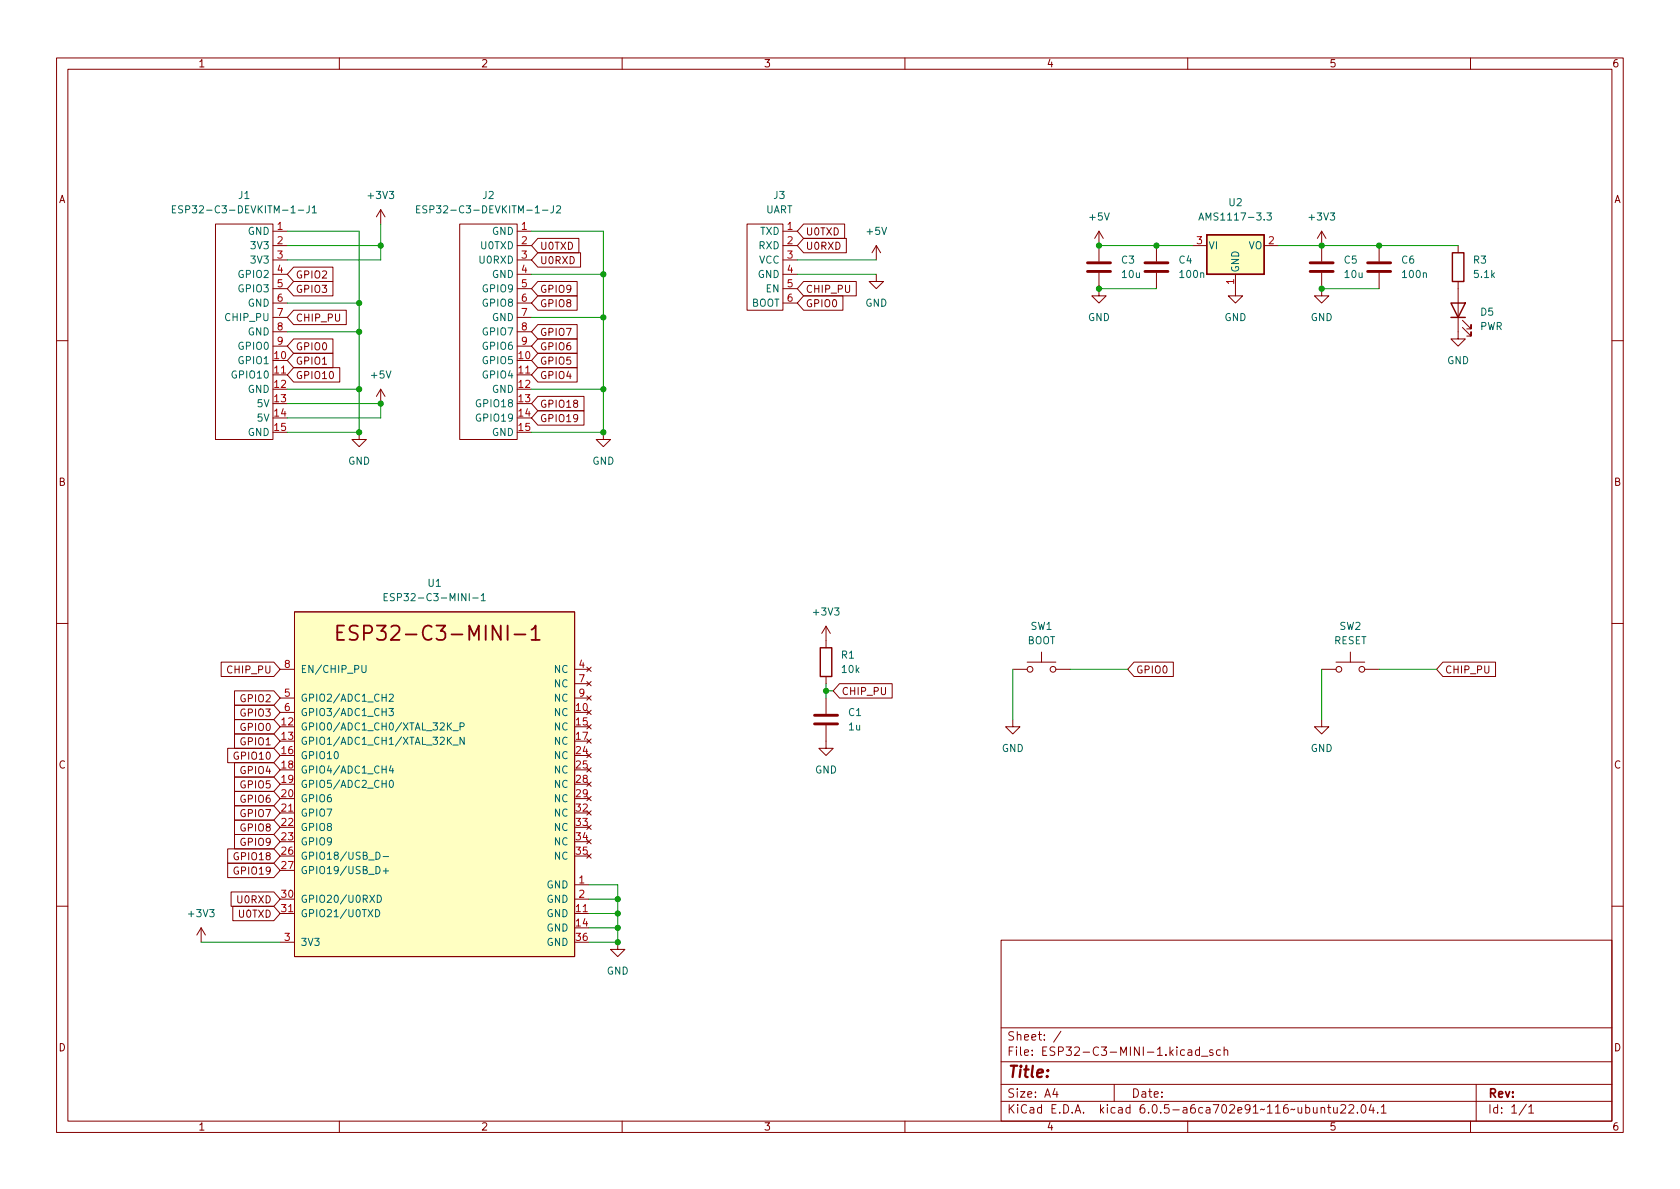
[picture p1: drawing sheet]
<svg xmlns="http://www.w3.org/2000/svg" width="297mm" height="210mm" viewBox="0 0 297 210" stroke-linecap="round" stroke-linejoin="round" font-family="sans-serif">
<g fill="none" stroke="#840000" stroke-width=".18">
<path d="M10 10.2h277v190.1h-277zM12 12.2h273v186.1h-273zM60 10.2v2M110 10.2v2M160 10.2v2M210 10.2v2M260 10.2v2M38.1 39.6h10.2v38.1h-10.2zM67.3 37.1v2.5M67.3 37.1l-.8 1.2M67.3 37.1l.8 1.2M81.3 39.6h10.1v38.1h-10.1z"/>
<path d="M132.1 39.6h6.3v15.3h-6.3zM142.1 39.6h7.2v2.6h-7.2l-1.1-1.3zM48.3 40.9h2.5M48.3 43.4h2.5M48.3 46h2.5M48.3 48.5h2.5M48.3 51h2.5M48.3 53.6h2.5M48.3 56.1h2.5M48.3 58.7h2.5M51.9 54.9h9.3v2.5h-9.3l-1.1-1.3zM51.9 59.9h7v2.6h-7l-1.1-1.3z"/>
<path d="M51.9 47.2h7v2.6h-7l-1.1-1.3zM51.9 49.8h7v2.5h-7l-1.1-1.3zM91.4 40.9h2.6M91.4 43.4h2.6M91.4 46h2.6M91.4 48.5h2.6M91.4 51h2.6M91.4 53.6h2.6M91.4 56.1h2.6M91.4 58.7h2.6M95.1 44.7h7.6v2.5h-7.6l-1.1-1.2zM95.1 42.2h7.2v2.5h-7.2l-1.1-1.3z"/>
<path d="M95.1 59.9h6.9v2.6h-6.9l-1.1-1.3zM95.1 49.8h6.9v2.5h-6.9l-1.1-1.3zM95.1 52.3h6.9v2.6h-6.9l-1.1-1.3zM95.1 57.4h6.9v2.5h-6.9l-1.1-1.2zM138.4 40.9h2.6M138.4 43.4h2.6M138.4 46h2.6M138.4 48.5h2.6M138.4 51h2.6M138.4 53.6h2.6M142.1 52.3h6.9v2.6h-6.9l-1.1-1.3zM142.1 42.2h7.5v2.5h-7.5l-1.1-1.3z"/>
<path d="M142.1 49.8h9.3v2.5h-9.3l-1.1-1.3zM154.9 48.5v1.3h1.3l-1.3 1.2-1.2-1.2h1.2M154.9 43.4l-.7 1.3M154.9 43.4v2.6M154.9 43.4l.8 1.3M194.3 48.3v4h1.3l-1.3 1.3-1.3-1.3h1.3M194.3 40.9v5.3M194.3 40.9l-.8 1.3M194.3 40.9l.8 1.3M204.5 43.4v2.8M204.5 48.3v2.7M210.8 43.4h2.6"/>
<path d="M218.4 48.5v3.8h1.3l-1.3 1.3-1.2-1.3h1.2M223.5 43.4h2.6M233.7 48.3v4h1.2l-1.2 1.3-1.3-1.3h1.3M233.7 40.9l-.8 1.3M233.7 40.9v5.3M233.7 40.9l.7 1.3M243.8 43.4v2.8M243.8 48.3v2.7M257.8 49.8v10.1h1.3l-1.3 1.3-1.3-1.3h1.3M257.8 43.4v1.3M258.6 57.9l1.5 1.5v-.7v.7h-.8M258.6 56.6l1.5 1.6v-.8v.8h-.8"/>
<path d="M10 60.2h2M48.3 66.3h2.5M48.3 61.2h2.5M51.9 65h8.2v2.6h-8.2l-1.1-1.3zM51.9 62.5h7v2.5h-7l-1.1-1.3zM63.5 76.4v1.3h1.3l-1.3 1.3-1.3-1.3h1.3M67.3 68.8l-.8 1.3M67.3 68.8v2.6M67.3 68.8l.8 1.3M91.4 66.3h2.6M91.4 61.2h2.6M95.1 70.1h8.2v2.5h-8.2l-1.1-1.2z"/>
<path d="M95.1 62.5h6.9v2.5h-6.9l-1.1-1.3zM95.1 65h6.9v2.6h-6.9l-1.1-1.3zM95.1 72.6h8.2v2.6h-8.2l-1.1-1.3zM106.7 76.4v1.3h1.2l-1.2 1.3-1.3-1.3h1.3M285 60.2h2M10 110.2h2M39.1 117.1h9.3l1.1 1.3-1.1 1.2h-9.3zM49.5 118.4h2.6M52.1 108.2h49.5v61h-49.5zM101.6 118.4h2.5M103.8 118l.7 .7M104.5 118l-.7 .7"/>
<path d="M146 110.7l-.7 1.3M146 110.7v3.8M146 119.6v1.3M146 110.7l.8 1.3M179.1 118.4h2.5M181.6 117.1h5.1M184.1 115.3v1.8M186.7 118.4h2.5M200.5 117.1h7v2.5h-7l-1.1-1.2zM233.7 118.4h2.5M236.2 117.1h5.1M238.8 115.3v1.8"/>
<path d="M241.3 118.4h2.5M255.1 117.1h9.3v2.5h-9.3l-1.1-1.2zM285 110.2h2M40.3 132.3h8.1l1.1 1.3-1.1 1.3h-8.1zM41.5 137.4h6.9l1.1 1.3-1.1 1.2h-6.9zM41.5 122.2h6.9l1.1 1.2-1.1 1.3h-6.9zM41.5 124.7h6.9l1.1 1.3-1.1 1.2h-6.9zM41.5 127.2h6.9l1.1 1.3-1.1 1.3h-6.9zM41.5 129.8h6.9l1.1 1.3-1.1 1.2h-6.9zM41.5 134.9h6.9l1.1 1.2-1.1 1.3h-6.9zM41.5 139.9h6.9l1.1 1.3-1.1 1.3h-6.9zM49.5 123.4h2.6"/>
<path d="M49.5 126h2.6M101.6 123.4h2.5M101.6 120.9h2.5M103.8 125.6l.7 .8M103.8 128.1l.7 .8M103.8 130.7l.7 .7M103.8 133.2l.7 .8M103.8 135.8l.7 .7M103.8 138.3l.7 .8M103.8 120.5l.7 .8M103.8 123.1l.7 .7M104.5 125.6l-.7 .8"/>
<path d="M104.5 128.1l-.7 .8M104.5 130.7l-.7 .7M104.5 133.2l-.7 .8M104.5 135.8l-.7 .7M104.5 138.3l-.7 .8M104.5 120.5l-.7 .8M104.5 123.1l-.7 .7M146 128.3v4h1.3l-1.3 1.3-1.2-1.3h1.2M146 123.4v2.8M148.4 120.9h9.3v2.5h-9.3l-1.1-1.2zM179.1 127.2v1.3h1.2l-1.2 1.3-1.3-1.3h1.3M233.7 127.2v1.3h1.2l-1.2 1.3-1.3-1.3h1.3"/>
<path d="M40.3 150.1h8.1l1.1 1.3-1.1 1.2h-8.1zM40.3 152.6h8.1l1.1 1.3-1.1 1.3h-8.1zM40.9 157.7h7.5l1.1 1.3-1.1 1.3h-7.5zM41.5 145h6.9l1.1 1.3-1.1 1.3h-6.9zM41.5 147.6h6.9l1.1 1.2-1.1 1.3h-6.9zM41.5 142.5h6.9l1.1 1.3-1.1 1.2h-6.9zM49.5 143.8h2.6M101.6 156.5h2.5M101.6 159h2.5M103.8 140.8l.7 .8M103.8 143.4l.7 .7M103.8 145.9l.7 .8"/>
<path d="M103.8 148.5l.7 .7M103.8 151l.7 .8M104.5 140.8l-.7 .8M104.5 143.4l-.7 .7M104.5 145.9l-.7 .8M104.5 148.5l-.7 .7M104.5 151l-.7 .8M10 160.2h2M35.6 164.1l-.8 1.2M35.6 164.1v2.5M35.6 164.1l.7 1.2M41.2 160.3h7.2l1.1 1.2-1.1 1.3h-7.2z"/>
<path d="M49.5 161.5h2.6M49.5 166.6h2.6M101.6 161.5h2.5M109.2 166.6v1.3h1.3l-1.3 1.3-1.3-1.3h1.3M177 166.3h108v32h-108zM285 160.2h2M60 198.3v2M110 198.3v2M160 198.3v2M177 194.8h108M177 191.8h108M177 187.8h108"/>
<path d="M177 181.8h108M186.5 192.5l-.4 1h1M186.9 193v1M187.6 182.4l-1.3 1.9M197 191.8v3M210 198.3v2M210.1 185.7h.5l.1 .9M210.7 186l-.5 .1a.29 .29 0 0 0-.2 .2 .29 .29 0 0 0 .2 .3h.5M212.1 185.7l-.5-.1-.2 .3v.4l.1 .3h.6M212.1 185.1v1.5M212.4 186.8h1.2M214.4 185.7l-.3-.1-.2 .2v.3l.5 .1v.4h-.5"/>
<path d="M215.8 185.7l-.4-.1-.3 .3v.4l.1 .3h.6M216.4 185.8l.2-.2 .4 .1 .1 .9M216.4 185.1v1.5M233.6 196l.2-.2 .3 .1 .1 .9M233.6 195.8v1M234.7 195.8h.6M234.9 195.3v1.3l.4 .2M235.8 195.8l.1 1h.3l.2-.1M236.4 195.8v1M237.1 195.5l.5-.2 .3 .2v.3l-.9 1h.9M238.5 195.5l.6-.2 .2 .2 .1 .3-1 1h1M240 196.7v.1"/>
<path d="M240.8 195.5l.2-.2a.81 .81 0 0 1 .6 .7 .81 .81 0 0 1-.3 .8h-.2a.81 .81 0 0 1-.3-1.3zM242.4 195.3l-.3 1h.9M242.8 195.8v1M243.6 196.7v.1M244.2 195.8l.4-.5v1.5M244.2 196.8h.9M260 198.3v2M261 191.8v6.5M269.9 195.3l-1.3 1.9M270.3 195.8l.4-.5v1.5M270.3 196.8h.9"/>
<circle cx="182.1" cy="118.4" r=".51"/>
<circle cx="186.2" cy="118.4" r=".51"/>
<circle cx="236.7" cy="118.4" r=".51"/>
<circle cx="240.8" cy="118.4" r=".51"/>
</g>
<g fill="#ffffc2" stroke="#ffffc2" stroke-width=".18">
<path d="M52.1 108.2h49.5v61h-49.5z"/>
<path d="M213.4 41.5h10.1v7h-10.1z"/>
</g>
<path d="M59.6 111.8h.9M60.8 110.6h-1.2v2.6h1.2M63.3 110.7l-1-.1a.62 .62 0 0 0-.5 .6 .62 .62 0 0 0 .5 .6 .93 .93 0 0 1 1 .6 .65 .65 0 0 1-.5 .8l-1-.2M91 112.2h1.9M94 111.3l.7-.7v2.6M94 113.2h1.4" fill="none" stroke="#840000" stroke-width=".32"/>
<g fill="none" stroke="#006464" stroke-width=".18">
<path d="M30.5 37h.4M31.1 36.4h-.6v1.3h.6M32.3 36.4h-.5l-.2 .2 .1 .3 .5 .3v.3l-.1 .2-.5-.1M54.7 36.4v.9a.41 .41 0 0 1-.5 .4M55.2 36.7l.4-.3v1.3M55.2 37.7h.7M73.7 37h.4M74.3 36.4h-.6v1.3h.6M75.5 36.4h-.5l-.3 .2 .2 .3 .5 .3v.3l-.2 .2-.5-.1M97.9 36.4v.9a.41 .41 0 0 1-.5 .4M98.4 36.5l.5-.1 .2 .3-.8 1h.8M212 38.9l.4-1.2 .4 1.2"/>
<path d="M212.1 38.6h.6M224 37.7h.8l-.4 .4 .3 .2v.5l-.2 .1-.5-.1M64 117.7v1l.2 .2h.4l.1-.2v-1M67.9 105.6h.4M68.5 105h-.6v1.2h.6M69.7 105h-.5l-.1 .1v.3l.5 .3 .1 .3-.2 .2h-.5M83.6 105.7h.9M85.1 105.3l.4-.3v1.2M85.1 106.2h.7M68.8 125.3h.8l-.5 .5 .4 .1v.5l-.2 .2-.5-.2M68.8 122.9l.5-.2 .3 .4-.8 .9h.8M69 138h.1a.68 .68 0 0 1 .5 .6 .68 .68 0 0 1-.5 .7 .84 .84 0 0 1-.1-1.3z"/>
<path d="M69.1 135.4l-.3 .9h.8M69.4 135.9v.8M80.1 129.2h.9M80.1 131.8h.9M81.3 128.5l.6-.1 .2-.2-.1-.3-.7-.1v1.3M82.1 130.4v1.2l-.8-1.2v1.2M66.5 150.7a.64 .64 0 0 1 .7 .6 .64 .64 0 0 1-.7 .7zM66.7 158.3a.64 .64 0 0 1 .7 .6 .64 .64 0 0 1-.7 .7zM67.7 151.5h1M67.7 154h1M68.2 153.5v1M66.4 160.8a.64 .64 0 0 1 .7 .7 .64 .64 0 0 1-.7 .6z"/>
</g>
<path d="M192.3 48h4M192.3 46.5h4M202.4 48h4.1M202.4 46.5h4.1M231.6 48h4.1M231.6 46.5h4.1M241.8 48h4.1M241.8 46.5h4.1M144 128h4.1M144 126.5h4.1" fill="none" stroke="#840000" stroke-width=".51"/>
<path d="M213.4 41.5h10.1v7h-10.1zM256.5 53.6h2.6l-1.3 2.5zM256.5 56.1h2.6M256.8 44.7h2v5.1h-2zM145 114.5h2.1v5.1h-2.1z" fill="none" stroke="#840000" stroke-width=".25"/>
<g fill="none" stroke="#009600" stroke-width=".18">
<path d="M67.3 39.6v6.4h-16.5M50.8 43.4h16.5M50.8 40.9h12.7v35.5h-12.7M50.8 53.6h12.7M50.8 58.7h12.7M94 40.9h12.7v35.5h-12.7M94 48.5h12.7M94 56.1h12.7M141 46h13.9M141 48.5h13.9M194.3 43.4h16.5M194.3 51h10.2"/>
<path d="M226.1 43.4h31.7M233.7 51h10.1M50.8 71.4h16.5v2.5h-16.5M50.8 68.8h12.7M94 68.8h12.7M179.1 118.4v8.8M189.2 118.4h10.2M233.7 118.4v8.8M243.8 118.4h10.2M146 120.9v2.5M146 122.2h1.3M104.1 159h5.1"/>
<path d="M104.1 156.5h5.1v10.1h-5.1M35.6 166.6h13.9M104.1 164.1h5.1M104.1 161.5h5.1"/>
</g>
<g fill="#009600" stroke="#009600" stroke-width=".18">
<circle cx="204.5" cy="43.4" r=".46"/>
<circle cx="194.3" cy="51" r=".46"/>
<circle cx="194.3" cy="43.4" r=".46"/>
<circle cx="233.7" cy="43.4" r=".46"/>
<circle cx="243.8" cy="43.4" r=".46"/>
<circle cx="233.7" cy="51" r=".46"/>
<circle cx="67.3" cy="71.4" r=".46"/>
<circle cx="109.2" cy="164.1" r=".46"/>
<circle cx="109.2" cy="161.5" r=".46"/>
<circle cx="109.2" cy="166.6" r=".46"/>
<circle cx="63.5" cy="76.4" r=".46"/>
<circle cx="67.3" cy="43.4" r=".46"/>
<circle cx="63.5" cy="68.8" r=".46"/>
<circle cx="63.5" cy="58.7" r=".46"/>
<circle cx="106.7" cy="68.8" r=".46"/>
<circle cx="63.5" cy="53.6" r=".46"/>
<circle cx="146" cy="122.2" r=".46"/>
<circle cx="106.7" cy="76.4" r=".46"/>
<circle cx="106.7" cy="56.1" r=".46"/>
<circle cx="106.7" cy="48.5" r=".46"/>
<circle cx="109.2" cy="159" r=".46"/>
</g>
<text font-size="3.5" fill="#840000" x="63.2" y="113.3">ESP32-C3-MINI-1</text>
<text font-size="2.8" fill="#840000" x="178" y="190.6">Title:</text>
<g font-size="2.1" fill="#840000">
<text x="178" y="184">Sheet: /</text>
<text x="178" y="186.7">File: ESP32-C3-MINI-1.kicad_sch</text>
<text x="178" y="196.9">KiCad E.D.A. kicad 6.0.5-a6ca702e91~116~ubuntu22.04.1</text>
<text x="178" y="194.1">Size: A4</text>
<text x="200" y="194.1">Date:</text>
<text x="263" y="194.1">Rev:</text>
<text x="263" y="196.9">Id: 1/1</text>
</g>
<g font-size="1.8" fill="#840000">
<text x="35" y="11.9">1</text>
<text x="85" y="11.9">2</text>
<text x="135" y="11.9">3</text>
<text x="185" y="11.9">4</text>
<text x="235" y="11.9">5</text>
<text x="285" y="11.9">6</text>
<text x="10.3" y="35.9">A</text>
<text x="285.3" y="35.9">A</text>
<text x="142.4" y="41.6">U0TXD</text>
<text x="95.4" y="46.7">U0RXD</text>
<text x="95.4" y="44.2">U0TXD</text>
<text x="142.4" y="44.2">U0RXD</text>
<text x="52.2" y="49.2">GPIO2</text>
<text x="52.2" y="51.8">GPIO3</text>
<text x="95.4" y="51.8">GPIO9</text>
<text x="142.4" y="51.8">CHIP_PU</text>
<text x="52.2" y="56.9">CHIP_PU</text>
<text x="95.4" y="54.3">GPIO8</text>
<text x="95.4" y="59.4">GPIO7</text>
<text x="142.4" y="54.3">GPIO0</text>
<text x="52.2" y="64.5">GPIO1</text>
<text x="52.2" y="61.9">GPIO0</text>
<text x="95.4" y="64.5">GPIO5</text>
<text x="95.4" y="61.9">GPIO6</text>
<text x="52.2" y="67">GPIO10</text>
<text x="95.4" y="67">GPIO4</text>
<text x="95.4" y="72.1">GPIO18</text>
<text x="95.4" y="74.6">GPIO19</text>
<text x="10.3" y="85.9">B</text>
<text x="285.3" y="85.9">B</text>
<text x="40.4" y="119.1">CHIP_PU</text>
<text x="200.8" y="119.1">GPIO0</text>
<text x="255.4" y="119.1">CHIP_PU</text>
<text x="42.7" y="124.2">GPIO2</text>
<text x="148.7" y="122.9">CHIP_PU</text>
<text x="42.7" y="126.7">GPIO3</text>
<text x="42.7" y="129.2">GPIO0</text>
<text x="42.7" y="131.8">GPIO1</text>
<text x="10.3" y="135.9">C</text>
<text x="41.7" y="134.3">GPIO10</text>
<text x="42.7" y="136.9">GPIO4</text>
<text x="285.3" y="135.9">C</text>
<text x="42.7" y="139.4">GPIO5</text>
<text x="42.7" y="141.9">GPIO6</text>
<text x="42.7" y="147">GPIO8</text>
<text x="42.7" y="149.6">GPIO9</text>
<text x="42.7" y="144.5">GPIO7</text>
<text x="41.7" y="152.1">GPIO18</text>
<text x="41.7" y="154.6">GPIO19</text>
<text x="42.1" y="159.7">U0RXD</text>
<text x="42.3" y="162.3">U0TXD</text>
<text x="10.3" y="185.9">D</text>
<text x="285.3" y="185.9">D</text>
<text x="35" y="199.9">1</text>
<text x="85" y="199.9">2</text>
<text x="135" y="199.9">3</text>
<text x="185" y="199.9">4</text>
<text x="235" y="199.9">5</text>
<text x="285" y="199.9">6</text>
</g>
<g font-size="1.8" fill="#006464">
<text x="42.2" y="35.2">J1</text>
<text x="65.2" y="35.2">+3V3</text>
<text x="85.4" y="35.2">J2</text>
<text x="136.8" y="35.2">J3</text>
<text x="32.7" y="37.7">ESP32-C3-DEVKITM-1-J1</text>
<text x="43.8" y="41.5">GND</text>
<text x="75.8" y="37.7">ESP32-C3-DEVKITM-1-J2</text>
<text x="87" y="41.5">GND</text>
<text x="134.4" y="41.5">TXD</text>
<text x="135.3" y="37.7">UART</text>
<text x="153.3" y="41.5">+5V</text>
<text x="192.7" y="39">+5V</text>
<text x="213" y="39">AMS1117-3.3</text>
<text x="217.3" y="36.4">U2</text>
<text x="231.6" y="39">+3V3</text>
<text x="44.6" y="44.1">3V3</text>
<text x="44.6" y="46.6">3V3</text>
<text x="84.9" y="46.6">U0RXD</text>
<text x="85.1" y="44.1">U0TXD</text>
<text x="134.2" y="44.1">RXD</text>
<text x="134.2" y="46.6">VCC</text>
<text x="198.3" y="46.6">C3</text>
<text x="208.5" y="46.6">C4</text>
<text x="213.6" y="44.1">VI</text>
<text x="220.7" y="44.1">VO</text>
<text x="237.7" y="46.6">C5</text>
<text x="247.8" y="46.6">C6</text>
<text x="260.5" y="46.6">R3</text>
<text x="42.3" y="49.1">GPIO2</text>
<text x="42.3" y="51.7">GPIO3</text>
<text x="85.5" y="51.7">GPIO9</text>
<text x="87" y="49.1">GND</text>
<text x="134" y="49.1">GND</text>
<text x="135.5" y="51.7">EN</text>
<text x="198.5" y="49.1">10u</text>
<text x="208.7" y="49.1">100n</text>
<text x="219.1" y="48.3" transform="rotate(-90 219.1 48.3)">GND</text>
<text x="237.8" y="49.1">10u</text>
<text x="248.1" y="49.1">100n</text>
<text x="260.7" y="49.1">5.1k</text>
<text x="40.1" y="56.8">CHIP_PU</text>
<text x="43.8" y="54.2">GND</text>
<text x="43.8" y="59.3">GND</text>
<text x="85.5" y="54.2">GPIO8</text>
<text x="85.5" y="59.3">GPIO7</text>
<text x="87" y="56.8">GND</text>
<text x="132.8" y="54.2">BOOT</text>
<text x="153" y="54.2">GND</text>
<text x="192.3" y="56.8">GND</text>
<text x="216.5" y="56.8">GND</text>
<text x="231.7" y="56.8">GND</text>
<text x="261.6" y="58.4">PWR</text>
<text x="261.8" y="55.8">D5</text>
<text x="42.3" y="64.4">GPIO1</text>
<text x="42.3" y="61.8">GPIO0</text>
<text x="85.5" y="64.4">GPIO5</text>
<text x="85.5" y="61.8">GPIO6</text>
<text x="255.8" y="64.4">GND</text>
<text x="41.4" y="66.9">GPIO10</text>
<text x="43.8" y="69.5">GND</text>
<text x="65.7" y="66.9">+5V</text>
<text x="85.5" y="66.9">GPIO4</text>
<text x="87" y="69.5">GND</text>
<text x="43.8" y="77.1">GND</text>
<text x="45.6" y="72">5V</text>
<text x="45.6" y="74.5">5V</text>
<text x="84.5" y="72">GPIO18</text>
<text x="84.5" y="74.5">GPIO19</text>
<text x="87" y="77.1">GND</text>
<text x="61.5" y="82.2">GND</text>
<text x="104.7" y="82.2">GND</text>
<text x="69.7" y="106.3">ESP32-C3-MINI-1</text>
<text x="75.7" y="103.8">U1</text>
<text x="144" y="108.8">+3V3</text>
<text x="181.6" y="113.9">BOOT</text>
<text x="182.2" y="111.4">SW1</text>
<text x="235.8" y="113.9">RESET</text>
<text x="236.8" y="111.4">SW2</text>
<text x="53.1" y="119">EN/CHIP_PU</text>
<text x="98" y="119">NC</text>
<text x="148.8" y="116.5">R1</text>
<text x="148.9" y="119">10k</text>
<text x="53.1" y="124.1">GPIO2/ADC1_CH2</text>
<text x="98" y="121.5">NC</text>
<text x="98" y="124.1">NC</text>
<text x="53.1" y="129.2">GPIO0/ADC1_CH0/XTAL_32K_P</text>
<text x="53.1" y="131.7">GPIO1/ADC1_CH1/XTAL_32K_N</text>
<text x="53.1" y="126.6">GPIO3/ADC1_CH3</text>
<text x="98" y="126.6">NC</text>
<text x="98" y="129.2">NC</text>
<text x="98" y="131.7">NC</text>
<text x="150" y="126.6">C1</text>
<text x="150.1" y="129.2">1u</text>
<text x="53.1" y="134.2">GPIO10</text>
<text x="53.1" y="136.8">GPIO4/ADC1_CH4</text>
<text x="98" y="134.2">NC</text>
<text x="98" y="136.8">NC</text>
<text x="144.1" y="136.8">GND</text>
<text x="177.1" y="133">GND</text>
<text x="231.7" y="133">GND</text>
<text x="53.1" y="139.3">GPIO5/ADC2_CH0</text>
<text x="53.1" y="141.9">GPIO6</text>
<text x="98" y="139.3">NC</text>
<text x="98" y="141.9">NC</text>
<text x="53.1" y="144.4">GPIO7</text>
<text x="53.1" y="146.9">GPIO8</text>
<text x="53.1" y="149.5">GPIO9</text>
<text x="98" y="144.4">NC</text>
<text x="98" y="146.9">NC</text>
<text x="98" y="149.5">NC</text>
<text x="53.1" y="152">GPIO18/USB_D-</text>
<text x="53.1" y="154.6">GPIO19/USB_D+</text>
<text x="98" y="152">NC</text>
<text x="53.1" y="159.6">GPIO20/U0RXD</text>
<text x="96.7" y="157.1">GND</text>
<text x="96.7" y="159.6">GND</text>
<text x="33.5" y="162.2">+3V3</text>
<text x="53.1" y="167.3">3V3</text>
<text x="53.1" y="162.2">GPIO21/U0TXD</text>
<text x="96.7" y="162.2">GND</text>
<text x="96.7" y="164.7">GND</text>
<text x="96.7" y="167.3">GND</text>
<text x="107.3" y="172.3">GND</text>
</g>
<g font-size="1.8" fill="#a90000">
<text x="49" y="40.6">1</text>
<text x="92.2" y="40.6">1</text>
<text x="139.2" y="40.6">1</text>
<text x="49" y="43.2">2</text>
<text x="49" y="45.7">3</text>
<text x="92.2" y="43.2">2</text>
<text x="92.2" y="45.7">3</text>
<text x="139.2" y="43.2">2</text>
<text x="139.2" y="45.7">3</text>
<text x="211.6" y="43.2">3</text>
<text x="224.3" y="43.2">2</text>
<text x="49" y="48.3">4</text>
<text x="49" y="50.8">5</text>
<text x="49" y="53.3">6</text>
<text x="92.2" y="48.3">4</text>
<text x="92.2" y="50.8">5</text>
<text x="92.2" y="53.3">6</text>
<text x="139.2" y="48.3">4</text>
<text x="139.2" y="50.8">5</text>
<text x="139.2" y="53.3">6</text>
<text x="218.2" y="50.3" transform="rotate(-90 218.2 50.3)">1</text>
<text x="49" y="55.9">7</text>
<text x="49" y="58.4">8</text>
<text x="92.2" y="55.9">7</text>
<text x="92.2" y="58.4">8</text>
<text x="48.5" y="63.5">10</text>
<text x="49" y="61">9</text>
<text x="91.7" y="63.5">10</text>
<text x="92.2" y="61">9</text>
<text x="48.5" y="66">11</text>
<text x="48.5" y="68.6">12</text>
<text x="48.5" y="71.1">13</text>
<text x="91.7" y="66">11</text>
<text x="91.7" y="68.6">12</text>
<text x="91.7" y="71.1">13</text>
<text x="48.5" y="73.7">14</text>
<text x="48.5" y="76.2">15</text>
<text x="91.7" y="73.7">14</text>
<text x="91.7" y="76.2">15</text>
<text x="50.3" y="118.1">8</text>
<text x="102.4" y="118.1">4</text>
<text x="50.3" y="123.2">5</text>
<text x="50.3" y="125.7">6</text>
<text x="101.9" y="125.7">10</text>
<text x="102.4" y="120.6">7</text>
<text x="102.4" y="123.2">9</text>
<text x="49.8" y="128.3">12</text>
<text x="49.8" y="130.8">13</text>
<text x="101.9" y="128.3">15</text>
<text x="101.9" y="130.8">17</text>
<text x="49.8" y="133.3">16</text>
<text x="49.8" y="135.9">18</text>
<text x="101.9" y="133.3">24</text>
<text x="101.9" y="135.9">25</text>
<text x="49.8" y="138.4">19</text>
<text x="49.8" y="141">20</text>
<text x="49.8" y="143.5">21</text>
<text x="101.9" y="138.4">28</text>
<text x="101.9" y="141">29</text>
<text x="101.9" y="143.5">32</text>
<text x="49.8" y="146">22</text>
<text x="49.8" y="148.6">23</text>
<text x="101.9" y="146">33</text>
<text x="101.9" y="148.6">34</text>
<text x="49.8" y="151.1">26</text>
<text x="49.8" y="153.7">27</text>
<text x="101.9" y="151.1">35</text>
<text x="49.8" y="158.7">30</text>
<text x="49.8" y="161.3">31</text>
<text x="101.9" y="161.3">11</text>
<text x="102.4" y="156.2">1</text>
<text x="102.4" y="158.7">2</text>
<text x="50.3" y="166.4">3</text>
<text x="101.9" y="163.8">14</text>
<text x="101.9" y="166.4">36</text>
</g>
</svg>
